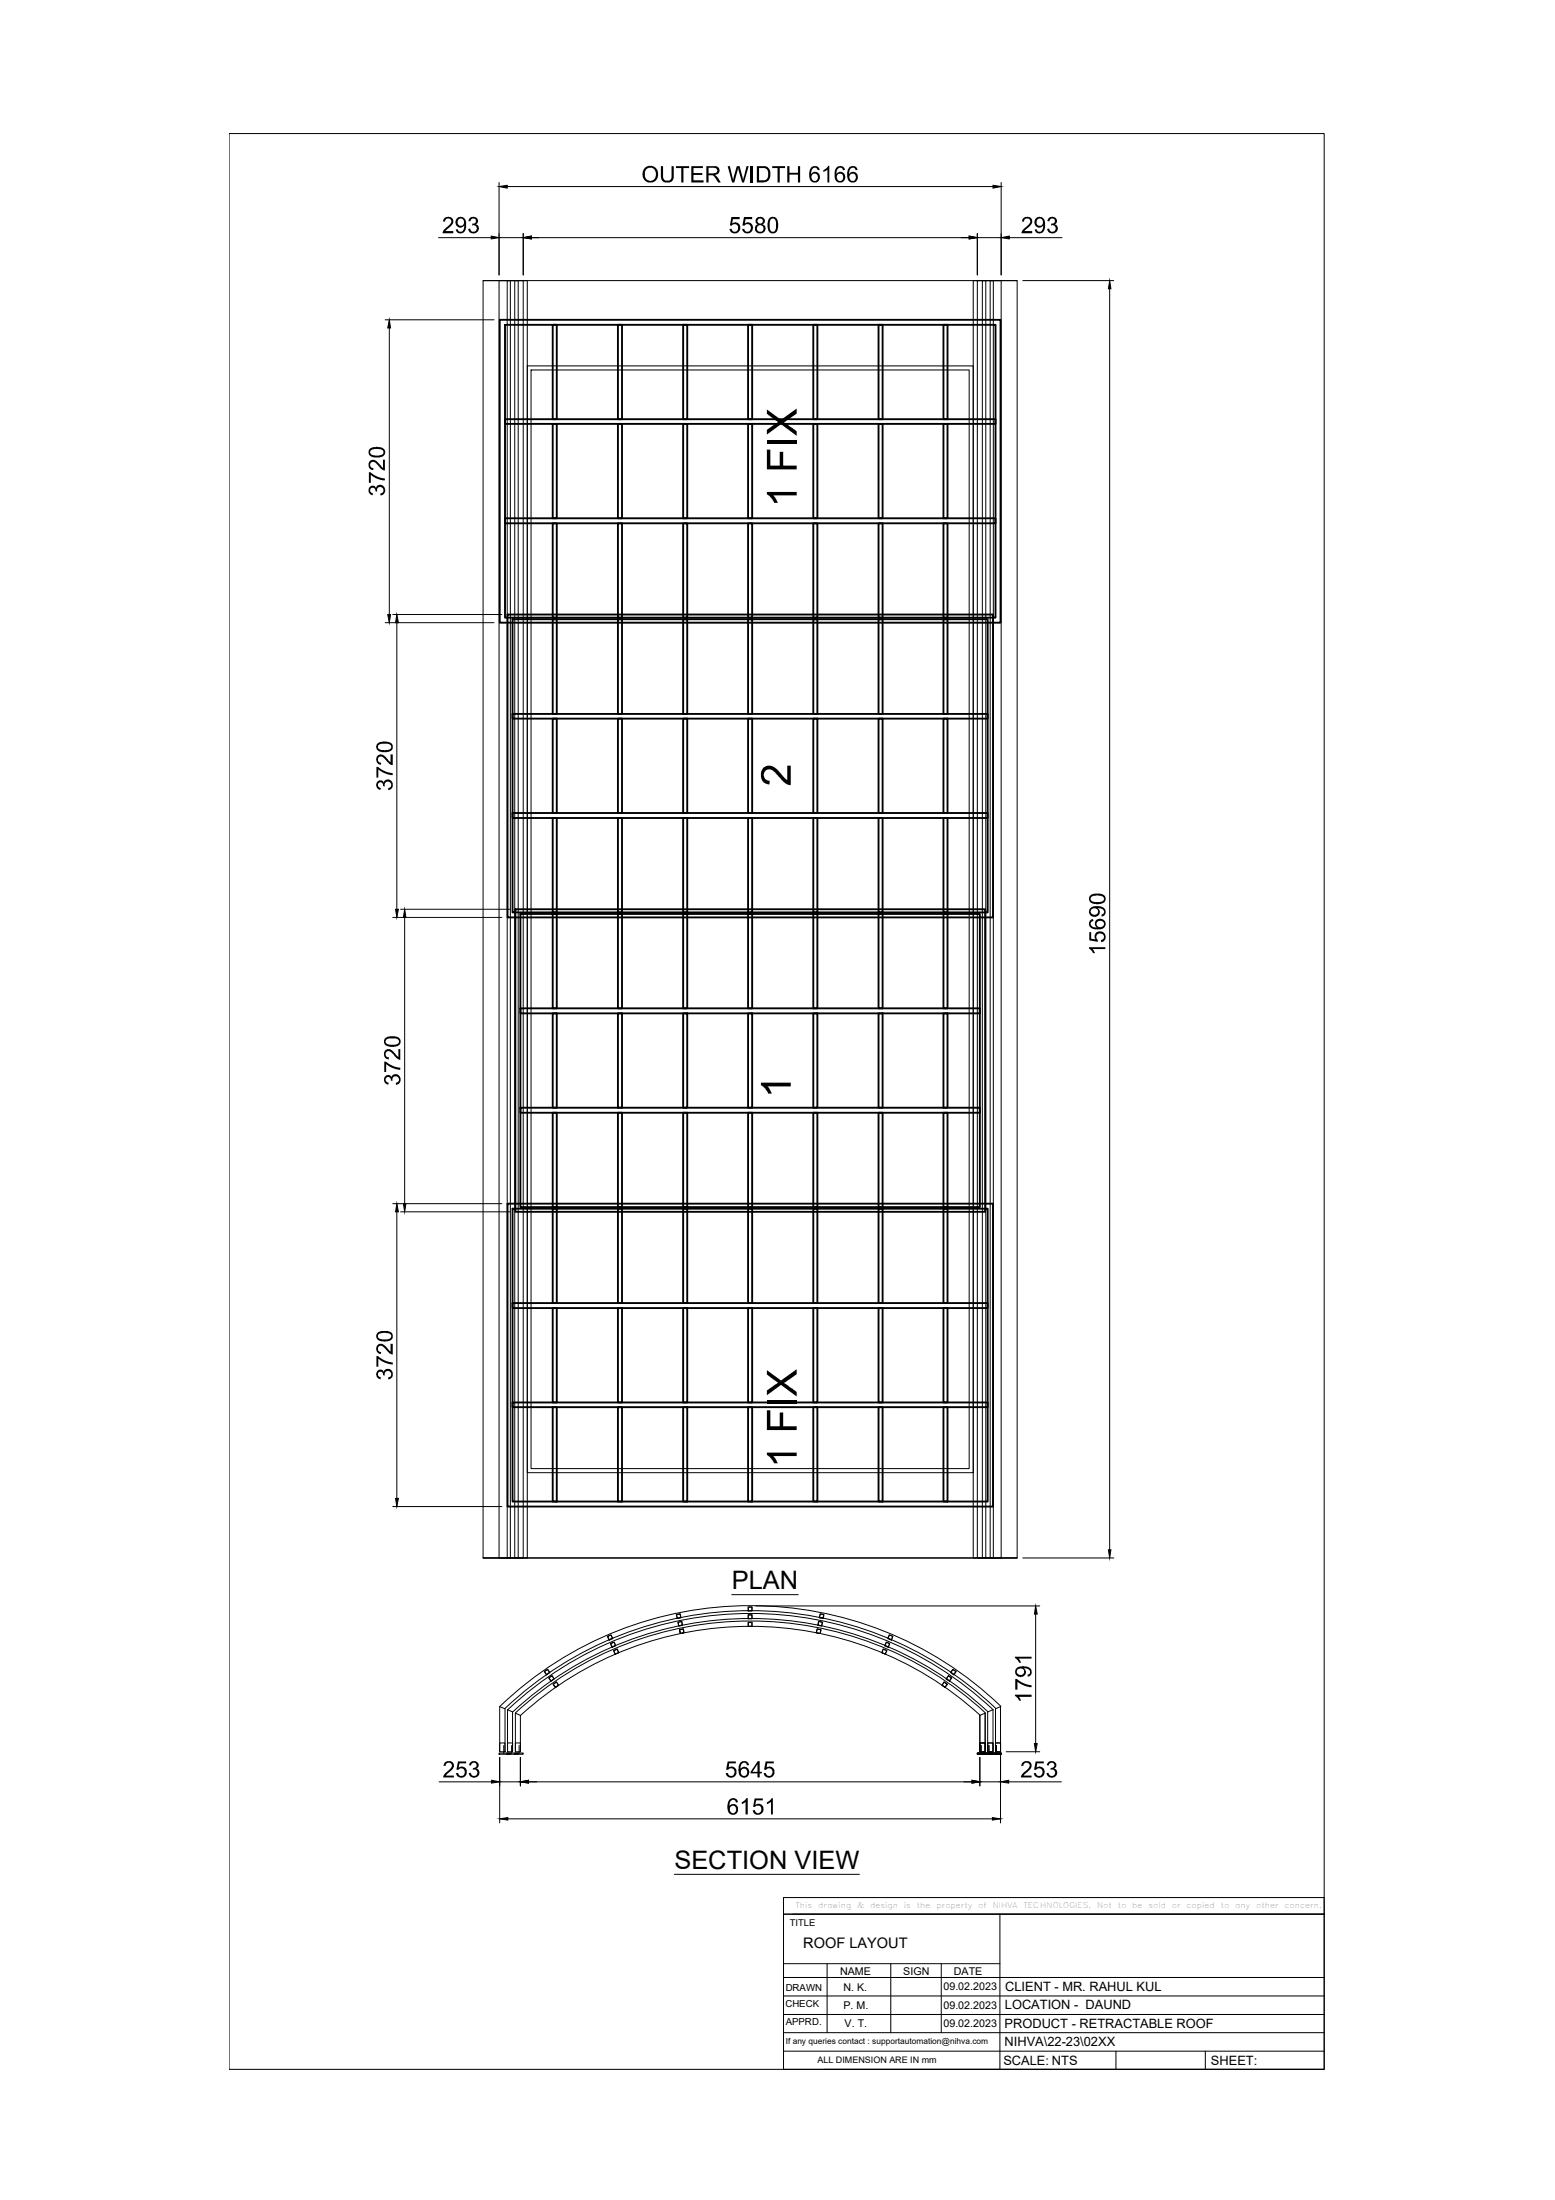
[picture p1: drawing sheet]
<svg xmlns="http://www.w3.org/2000/svg" width="210mm" height="297mm" viewBox="0 0 210 297" stroke-linecap="round" stroke-linejoin="round" font-family="sans-serif">
<!-- layer: Segment support -->
<g fill="none" stroke="#000" stroke-width=".25">
<path d="M67.5 43.2h67.6v40.9h-67.6zM68.2 43.9h66.2v39.5h-66.2zM68.2 56.6h66.2v.6h-66.2zM68.2 70h66.2v.7h-66.2zM68.5 83h65.5v40.9h-65.5zM69.2 83.6h64.1v39.6h-64.1zM69.2 96.4h64.1v.6h-64.1zM69.2 109.8h64.1v.6h-64.1zM69.6 122.8h63.4v40.8h-63.4zM70.2 123.4h62.1v39.6h-62.1zM70.2 136.1h62.1v.7h-62.1zM70.2 149.6h62.1v.6h-62.1z"/>
<path d="M68.5 162.5h65.5v40.9h-65.5zM69.2 163.2h64.1v39.5h-64.1zM69.2 175.9h64.1v.7h-64.1zM69.2 189.4h64.1v.6h-64.1z"/>
</g>
<!-- layer: Bas -->
<g fill="none" stroke="#000" stroke-width=".25">
<path d="M74.6 57.2h.6v12.8h-.6zM74.6 43.9h.6v12.7h-.6zM83.4 57.2h.6v12.8h-.6zM83.4 43.9h.6v12.7h-.6zM92.2 57.2h.6v12.8h-.6zM92.2 43.9h.6v12.7h-.6zM101 57.2h.5v12.8h-.5zM101 43.9h.5v12.7h-.5zM109.8 57.2h.5v12.8h-.5zM109.8 43.9h.5v12.7h-.5zM118.6 57.2h.5v12.8h-.5zM118.6 43.9h.5v12.7h-.5z"/>
<path d="M127.4 57.2h.5v12.8h-.5zM127.4 43.9h.5v12.7h-.5zM74.6 70.7h.6v12.7h-.6zM83.4 70.7h.6v12.7h-.6zM92.2 70.7h.6v12.7h-.6zM101 70.7h.5v12.7h-.5zM109.8 70.7h.5v12.7h-.5zM118.6 70.7h.5v12.7h-.5zM127.4 70.7h.5v12.7h-.5zM74.6 97h.6v12.8h-.6zM74.6 83.6h.6v12.8h-.6zM83.4 97h.6v12.8h-.6z"/>
<path d="M83.4 83.6h.6v12.8h-.6zM92.2 97h.6v12.8h-.6zM92.2 83.6h.6v12.8h-.6zM101 97h.5v12.8h-.5zM101 83.6h.5v12.8h-.5zM109.8 97h.5v12.8h-.5zM109.8 83.6h.5v12.8h-.5zM118.6 97h.5v12.8h-.5zM118.6 83.6h.5v12.8h-.5zM127.4 97h.5v12.8h-.5zM127.4 83.6h.5v12.8h-.5zM74.6 110.4h.6v12.8h-.6z"/>
<path d="M83.4 110.4h.6v12.8h-.6zM92.2 110.4h.6v12.8h-.6zM101 110.4h.5v12.8h-.5zM109.8 110.4h.5v12.8h-.5zM118.6 110.4h.5v12.8h-.5zM127.4 110.4h.5v12.8h-.5zM74.6 136.8h.6v12.8h-.6zM74.6 123.4h.6v12.7h-.6zM83.4 136.8h.6v12.8h-.6zM83.4 123.4h.6v12.7h-.6zM92.2 136.8h.6v12.8h-.6zM92.2 123.4h.6v12.7h-.6z"/>
<path d="M101 136.8h.5v12.8h-.5zM101 123.4h.5v12.7h-.5zM109.8 136.8h.5v12.8h-.5zM109.8 123.4h.5v12.7h-.5zM118.6 136.8h.5v12.8h-.5zM118.6 123.4h.5v12.7h-.5zM127.4 136.8h.5v12.8h-.5zM127.4 123.4h.5v12.7h-.5zM74.6 150.2h.6v12.8h-.6zM83.4 150.2h.6v12.8h-.6zM92.2 150.2h.6v12.8h-.6zM101 150.2h.5v12.8h-.5z"/>
<path d="M109.8 150.2h.5v12.8h-.5zM118.6 150.2h.5v12.8h-.5zM127.4 150.2h.5v12.8h-.5zM74.6 176.6h.6v12.8h-.6zM74.6 163.2h.6v12.7h-.6zM83.4 176.6h.6v12.8h-.6zM83.4 163.2h.6v12.7h-.6zM92.2 176.6h.6v12.8h-.6zM92.2 163.2h.6v12.7h-.6zM101 176.6h.5v12.8h-.5zM101 163.2h.5v12.7h-.5zM109.8 176.6h.5v12.8h-.5z"/>
<path d="M109.8 163.2h.5v12.7h-.5zM118.6 176.6h.5v12.8h-.5zM118.6 163.2h.5v12.7h-.5zM127.4 176.6h.5v12.8h-.5zM127.4 163.2h.5v12.7h-.5zM74.6 190h.6v12.7h-.6zM83.4 190h.6v12.7h-.6zM92.2 190h.6v12.7h-.6zM101 190h.5v12.7h-.5zM109.8 190h.5v12.7h-.5zM118.6 190h.5v12.7h-.5zM127.4 190h.5v12.7h-.5z"/>
</g>
<!-- layer: 0 -->
<g fill="none" stroke="#000" stroke-width=".13">
<path d="M30.9 18h147.8v261.4h-147.8zM59.2 32.1h7.1M65.2 37.9h6v172.5h-6zM65.2 37.9h72.1M67.4 37.9h1.5v172.5h-1.5zM67.4 32.1h3.2M67.4 24.6v12.5M68.5 37.9h1.4v172.5h-1.4zM68.5 25.2h65.5M69.5 37.9h1.1v172.5h-1.1zM70.6 31.5v5.6M71.7 32.1h59.1"/>
<path d="M131.4 37.9h5.9v172.5h-5.9zM131.9 37.9h1.2v172.5h-1.2zM131.9 31.5v5.6M131.9 32.1h3.2M132.6 37.9h1.5v172.5h-1.5zM133.7 37.9h1.4v172.5h-1.4zM135.1 24.6v12.5M136.2 32.1h7.2M138.1 37.9h12.2M149.8 39v170.3M52 43.2h14.7M52.5 44.3v38.7"/>
<path d="M52 84.1h14.7M53 83h14.7M53.6 84.1v38.7M53 123.9h14.7M54.1 122.8h14.7M54.6 123.9v38.6M53 162.5h14.7M53.6 163.6v38.7M54.1 163.6h14.7M53 203.4h14.7M65.2 210.4h72.1M91.3 218l.5-.1 .1 .5-.5 .1z"/>
<path d="M91.5 219l.5-.1 .1 .6h-.5zM91.5 219l.5-.1 .1 .5-.5 .1zM98.8 215.3h9M101 218h.5v.6h-.5zM101 219h.5v.6h-.5zM101 217h.5v.5h-.5zM101 218.1h.5v.4h-.5zM101 219.1h.5v.5h-.5zM102 216.8h38.3M110.3 219.9l.5 .1-.1 .6-.5-.1zM110.3 220h.5l-.1 .6-.5-.2zM110.5 218.9l.6 .1-.2 .5h-.5z"/>
<path d="M110.5 218.9l.5 .1-.1 .5-.5-.1zM110.7 217.9l.5 .1-.1 .5-.5-.1zM138.1 210.4h12.2M139.8 217.9v17.5M67.4 236.7h1.5v.2h-1.5zM67.5 235.3h.7v1.2h-.7zM67.5 236.5v-6.1l.7 .3v5.8M67.5 237.3v8.8M67.5 230.4a48.8 48.8 0 0 1 67.6 0M68 235.7v1.1M68.2 230.7a48.2 48.2 0 0 1 66.2 0M68.4 236.7h1.5v.2h-1.5z"/>
<path d="M68.5 235.3h.7v1.2h-.7zM68.5 236.5v-5.7l.7 .3v5.4M68.5 230.8a47.8 47.8 0 0 1 65.5 0M69.1 235.7v1.1M69.2 231.1a47.1 47.1 0 0 1 64.2 0M69.5 236.7h1.1v.2h-1.1zM69.6 235.3h.6v1.2h-.6zM69.6 236.5v-5.2l.6 .3v4.9M69.6 231.3a46.8 46.8 0 0 1 63.4 0M70.1 235.7v1.1M70.2 237.3v3.8M70.3 231.6a46 46 0 0 1 62 0"/>
<path d="M73.5 225.7l.4-.3 .3 .4-.4 .3zM74.1 226.5l.4-.3 .3 .5-.4 .3zM74.1 226.6l.4-.3 .3 .4-.4 .2zM74.6 227.4l.5-.3 .3 .4-.5 .3zM74.7 227.4l.4-.3 .3 .4-.4 .3zM82 220.9l.5-.2 .2 .5-.5 .2zM82.1 220.9l.4-.1 .1 .4-.4 .2zM82.4 221.9l.5-.2 .2 .5-.5 .2zM82.8 222.8l.5-.2 .2 .5-.5 .3zM82.9 222.9l.4-.2 .2 .4-.5 .2zM91.7 220l.6-.1v.6l-.5 .1 .5-.2-.1-.4h-.4v.6zM119.2 222.6l.5 .2-.2 .6-.5-.3z"/>
<path d="M119.2 222.7l.5 .2-.2 .4-.4-.2zM119.6 221.7l.5 .2-.2 .5-.5-.2zM119.6 221.7l.5 .2-.2 .5-.4-.2zM120 220.7l.5 .2-.2 .5-.5-.2zM120.1 220.8l.4 .1-.2 .5-.4-.2zM127.4 227.1l.5 .3-.3 .4-.5-.3zM127.4 227.1l.4 .3-.2 .4-.4-.3zM128 226.2l.5 .3-.3 .5-.5-.3zM128 226.3l.4 .3-.2 .3-.4-.2zM128.6 225.4l.5 .3-.4 .4-.4-.3zM128.6 225.4l.4 .3-.3 .4-.3-.3zM131.9 236.7h1.2v.2h-1.2z"/>
<path d="M132.3 235.3h.7v1.2h-.7zM132.3 236.5v-4.9l.7-.3v5.2M132.3 237.3v3.8M132.4 235.7v1.1M132.6 236.7h1.5v.2h-1.5zM133.3 235.3h.7v1.2h-.7zM133.3 236.5v-5.4l.7-.3v5.7M133.5 235.7v1.1M133.7 236.7h1.4v.2h-1.4zM134.4 235.3h.7v1.2h-.7zM134.4 236.5v-5.8l.7-.3v15.7M134.5 235.7v1.1"/>
<path d="M135.8 236.5h4.5M59.3 240.6h7.1M67.5 240.6h2.7M68.6 245.6h65.4M71.3 240.6h59.9M91 253.1h25M105.8 256.2h72.9v2.2h-72.9zM105.8 258.4h72.9v21h-72.9zM105.8 258.4v21M107 258.4h71.7M132.3 240.6h2.8M135 258.4v21"/>
<path d="M136.2 240.6h7.1M105.8 274.4h72.9M105.8 272h72.9M105.8 269.5h72.9M105.8 267h72.9M105.8 265.1h29.2M105.8 276.9h72.9M111.3 279.4h67.4M111.6 265.1v9.3M120.2 265.1v9.3M127.1 265.1v9.3M150.6 276.9v2.5"/>
<path d="M162.7 276.9v2.5"/>
</g>
<g fill="#000">
<path d="M60 29.5l.3-.2h.3a.63 .63 0 0 1 .6 .5 .63 .63 0 0 1-.3 .7l-.8 .7h1.1v.3h-1.5l.2-.4 .9-.9a.42 .42 0 0 0-.1-.7 .42 .42 0 0 0-.6 .4h-.3zM63.3 29.5h.1a.61 .61 0 0 1 .8-.1 .61 .61 0 0 1 .2 .8l-.2 .1a.61 .61 0 0 1 .5 .7 .61 .61 0 0 1-.6 .5h-.2a.58 .58 0 0 1-.7-.6h.3a.45 .45 0 0 0 .5 .4 .45 .45 0 0 0 .3-.6 .45 .45 0 0 0-.6-.3l.1-.2a.38 .38 0 0 0 .5-.3 .38 .38 0 0 0-.4-.5 .38 .38 0 0 0-.4 .5l-.3-.1zM89.2 22.4h.3v1.4a.58 .58 0 0 0 .6 .6 .58 .58 0 0 0 .5-.7v-1.3h.3v1.5a.91 .91 0 0 1-.7 .7 .91 .91 0 0 1-.9-.3l-.1-.3zM91.2 22.4h1.8v.3h-.7v1.9h-.3v-1.9h-.8zM93.3 22.4h1.6v.3h-1.3v.7h1.2v.2h-1.2v.7h1.4v.3h-1.7zM98.7 29.3h1.1v.3h-.9l-.1 .5h.2a.72 .72 0 0 1 .9 .6 .72 .72 0 0 1-.8 .8l-.4-.1-.2-.2v-.3h.3a.45 .45 0 0 0 .5 .4 .45 .45 0 0 0 .3-.7 .46 .46 0 0 0-.3-.3 .46 .46 0 0 0-.5 .2l-.3-.1zM100.4 29.3h1.1v.3h-.9v.5a.73 .73 0 0 1 1 .4 .73 .73 0 0 1-.5 1h-.1a.66 .66 0 0 1-.8-.6h.3a.47 .47 0 0 0 .6 .3 .47 .47 0 0 0 .2-.7 .49 .49 0 0 0-.8 0l-.3-.1zM98.2 22.4h.3l.4 1.9 .6-1.9h.3l.5 1.9 .5-1.9h.3l-.7 2.2h-.2l-.6-1.9-.5 1.9h-.3zM104.2 22.4h1.8v.3h-.7v1.9h-.3v-1.9h-.8zM106.3 22.4h.3v.9h1.1v-.9h.3v2.2h-.3v-1h-1.1v1h-.3zM111.1 23l.3-.2 .4-.4h.1v2.2h-.2v-1.7l-.6 .3zM138.1 29.4l.3-.1h.3a.67 .67 0 0 1 .6 .5 .67 .67 0 0 1-.3 .8l-.7 .6h1v.3h-1.4l.1-.4 .9-.8a.43 .43 0 0 0 0-.8 .43 .43 0 0 0-.7 .4h-.3z"/>
<path d="M141.5 29.5l.5-.2h.3l.2 .2a.51 .51 0 0 1-.1 .8 .61 .61 0 0 1 .4 .7 .61 .61 0 0 1-.6 .5h-.2a.58 .58 0 0 1-.6-.6h.2a.44 .44 0 0 0 .6 .4 .44 .44 0 0 0 .3-.6 .44 .44 0 0 0-.6-.3v-.2a.37 .37 0 0 0 .5-.3 .37 .37 0 0 0-.4-.4 .37 .37 0 0 0-.3 .4l-.3-.1zM103.5 59.4h4v.5h-4zM103.5 55.3l1.9 1.4 2.1-1.5v.6l-1.7 1.2 1.7 1.2v.6l-2.1-1.5-1.9 1.4v-.7l1.5-1-1.5-1.1zM49.8 63.8h.2l1 .6 1 .2v.3l-1-.2-.6-.3-.3-.3v1.1h-.3zM49.8 65.9v-.1a.52 .52 0 0 1 1 .1 .64 .64 0 0 1 .7-.4 .64 .64 0 0 1 .5 .7v.2a.58 .58 0 0 1-.6 .5l-.1-.3a.44 .44 0 0 0 .4-.5 .44 .44 0 0 0-.5-.3 .44 .44 0 0 0-.3 .6l-.2-.1a.38 .38 0 0 0-.3-.5 .38 .38 0 0 0-.5 .4 .38 .38 0 0 0 .4 .4v.2a.67 .67 0 0 1-.5-.9zM49.9 62.3l.1-.1a.87 .87 0 0 1 1.2 .5l.5 .5v-1.1h.3v1.4l-.6-.2-.4-.5a.67 .67 0 0 0-.9-.4v.1a.41 .41 0 0 0-.1 .4 .41 .41 0 0 0 .4 .3v.3h-.2l-.4-.3v-.7zM103.5 60.7h.5v2.2h1.3v-1.9h.4v1.9h1.8v.5h-4zM103.5 66.4h4v.5h-3.1l.6 1h-.5l-.3-.6-.7-.6zM50.8 103.5h.3l.9 .7 1 .2v.2l-.9-.1-1-.6v1.1h-.3zM50.9 105.6a.48 .48 0 0 1 .9 .1v-.1a.65 .65 0 0 1 .9-.2 .65 .65 0 0 1 .3 .9l-.1 .2-.4 .2h-.1v-.3a.45 .45 0 0 0 .4-.5 .45 .45 0 0 0-.6-.3 .45 .45 0 0 0-.2 .6l-.3-.1a.38 .38 0 0 0-.3-.5 .38 .38 0 0 0-.4 .4 .38 .38 0 0 0 .4 .4v.2h-.1a.66 .66 0 0 1-.4-1zM50.9 102.2v-.1a.75 .75 0 0 1 1.3 .3l.5 .6v-1.1h.3v1.4l-.5-.2-.6-.7a.47 .47 0 0 0-.4-.3 .47 .47 0 0 0-.5 .4 .44 .44 0 0 0 .4 .5v.3l-.3-.1-.2-.2-.1-.4zM103 103.8a1.36 1.36 0 0 1 2 .3l.6 .7 .7 .5v-1.9h.4v2.6h-.3l-.4-.3-1.5-1.5a.78 .78 0 0 0-1.3 .1 .78 .78 0 0 0 .7 1.1v.5l-.6-.1-.4-.3-.2-.6v-.6z"/>
<path d="M147 125.9h.3v.8l.6 .1-.1-.2v-.5a.74 .74 0 0 1 1.3-.1 .74 .74 0 0 1-.5 1.2v-.3a.46 .46 0 0 0 .4-.6 .46 .46 0 0 0-.7-.2 .47 .47 0 0 0-.3 .4 .47 .47 0 0 0 .2 .4v.3l-1.2-.2zM147 127.9h2.2v.2h-1.7l.3 .6h-.3l-.1-.3-.4-.3zM51.9 143.3l.3 .1 .3 .3 .7 .3 .8 .1v.3l-.9-.1-1-.6v1h-.2zM52 145.3l.1-.1a.48 .48 0 0 1 .7 .3v-.1a.68 .68 0 0 1 1-.2 .68 .68 0 0 1 .2 .9l-.2 .2-.3 .2h-.1v-.3a.43 .43 0 0 0 .4-.5 .43 .43 0 0 0-.5-.4 .43 .43 0 0 0-.3 .6h-.2a.38 .38 0 0 0-.3-.5 .38 .38 0 0 0-.5 .4 .38 .38 0 0 0 .5 .4l-.1 .2h-.1a.7 .7 0 0 1-.3-1.1zM52 141.9l.2-.2a.9 .9 0 0 1 1.1 .5l.5 .5v-1.1h.2v1.5l-.5-.2-.5-.6a.54 .54 0 0 0-.9-.1 .38 .38 0 0 0 0 .4 .38 .38 0 0 0 .4 .1l-.1 .3a.76 .76 0 0 1-.4-1.1zM102.7 146.2h4v.5h-3.1l.6 1h-.5l-.4-.7-.6-.5zM50.8 183.1h.2l.5 .4 .7 .3 .8 .1v.3l-1-.2-.9-.5v1h-.3zM51 185a.56 .56 0 0 1 .8 .2 .62 .62 0 0 1 .8-.4 .62 .62 0 0 1 .4 .8v.2l-.2 .3-.4 .2v-.3a.44 .44 0 0 0 .4-.5 .44 .44 0 0 0-.6-.4 .44 .44 0 0 0-.2 .6h-.3a.36 .36 0 0 0-.3-.5 .36 .36 0 0 0-.4 .3 .36 .36 0 0 0 .4 .4v.3h-.1a.69 .69 0 0 1-.3-1.2zM50.9 181.6l.3-.2 .5 .1 .3 .2 .7 .8v-1.1h.3v1.5l-.4-.1-.8-.9a.43 .43 0 0 0-.7 0 .43 .43 0 0 0 .3 .6v.3h-.2a.79 .79 0 0 1-.3-1.2zM103.5 190.4h.5v2.2h1.3v-1.9h.4v1.9h1.8v.5h-4zM103.5 189.1h4v.5h-4zM103.5 196.1h4v.5h-3.1l.6 1h-.5l-.6-.9-.4-.3z"/>
<path d="M103.5 185l1.9 1.4 2.1-1.5v.6l-1.7 1.2 1.7 1.2v.7l-2.1-1.6-1.9 1.4v-.7l1.5-1-1.5-1.1zM60 238l.5-.2a.66 .66 0 0 1 .7 .4 .66 .66 0 0 1-.3 .8l-.7 .7h1.1v.3h-1.5l.2-.4 .9-1a.41 .41 0 0 0-.2-.6 .41 .41 0 0 0-.5 .4h-.3zM61.8 237.8h1.1v.3h-.9l-.1 .6 .3-.2h.3a.74 .74 0 0 1 .3 1.3 .74 .74 0 0 1-1.2-.4h.3a.46 .46 0 0 0 .6 .4 .46 .46 0 0 0 .2-.7 .47 .47 0 0 0-.4-.3 .47 .47 0 0 0-.4 .2l-.3-.1zM63.5 237.9l.3-.1a.57 .57 0 0 1 .7 .3 .57 .57 0 0 1-.2 .7 .65 .65 0 0 1 .3 .9 .65 .65 0 0 1-.9 .2l-.3-.2-.1-.3h.3a.45 .45 0 0 0 .5 .4 .45 .45 0 0 0 .3-.6 .45 .45 0 0 0-.6-.3l.1-.2a.37 .37 0 0 0 .4-.3 .37 .37 0 0 0-.3-.4 .37 .37 0 0 0-.4 .4l-.3-.1zM98.2 237.8h1.1v.3h-.9v.6l.3-.2h.2a.75 .75 0 0 1 .3 1.3 .75 .75 0 0 1-1.2-.4h.3a.46 .46 0 0 0 .6 .4 .46 .46 0 0 0 .2-.7 .46 .46 0 0 0-.4-.3 .46 .46 0 0 0-.4 .2l-.3-.1zM103.3 237.8h1.2v.3h-.9l-.1 .6 .1-.2h.4a.75 .75 0 0 1 .3 1.3 .75 .75 0 0 1-1.2-.4h.3a.46 .46 0 0 0 .6 .4 .46 .46 0 0 0 .2-.7 .46 .46 0 0 0-.3-.3 .46 .46 0 0 0-.5 .2l-.3-.1zM137 226.7h.3l1 .6 .9 .2v.3l-.9-.2-.5-.2-.5-.4v1.1h-.3zM138 238l.2-.2h.4a.67 .67 0 0 1 .6 .5 .67 .67 0 0 1-.3 .8l-.7 .6h1v.3h-1.4l.1-.4 .8-.8a.44 .44 0 0 0 .2-.6 .44 .44 0 0 0-.7 0l-.1 .2h-.2zM137 228.8h2.2v.3h-1.7l.4 .5h-.3l-.2-.3-.4-.3zM137 223.7h2.2v.2h-1.7l.4 .6h-.3l-.2-.3-.4-.3zM139.8 237.8h1.1v.3h-.9v.5a.72 .72 0 0 1 1 .5 .72 .72 0 0 1-.6 .9l-.5-.1a.55 .55 0 0 1-.4-.5h.3a.46 .46 0 0 0 .6 .4 .46 .46 0 0 0 .3-.6v-.1a.46 .46 0 0 0-.4-.3 .46 .46 0 0 0-.5 .2l-.2-.1zM141.4 238.1a.65 .65 0 0 1 .8-.3 .65 .65 0 0 1 .4 .8l-.3 .2a.61 .61 0 0 1 .4 .6 .61 .61 0 0 1-.5 .6h-.3a.64 .64 0 0 1-.6-.6h.2a.45 .45 0 0 0 .6 .4 .45 .45 0 0 0 .3-.6 .45 .45 0 0 0-.6-.3l.1-.2a.36 .36 0 0 0 .4-.3 .36 .36 0 0 0-.4-.4 .36 .36 0 0 0-.3 .4l-.3-.1z"/>
<path d="M100.1 243.3l.5-.3 .1-.2h.2v2.2h-.3v-1.7l-.4 .3zM101.9 242.8h1.1v.3h-.9l-.1 .6 .3-.2a.74 .74 0 0 1 .8 .7 .74 .74 0 0 1-.7 .8 .74 .74 0 0 1-.8-.6h.3a.45 .45 0 0 0 .6 .3 .45 .45 0 0 0 .2-.6 .47 .47 0 0 0-.8-.1h-.2zM103.5 243.3l.3-.1 .4-.4h.1v2.2h-.2v-1.7l-.5 .3h-.1z"/>
<path d="M61.6 29.5h.1a.75 .75 0 0 1 .9-.1 .75 .75 0 0 1 .3 .8l-.1 .9-.3 .4a.62 .62 0 0 1-1-.5l.3-.1a.43 .43 0 0 0 .5 .4 .43 .43 0 0 0 .3-.5l.1-.4-.1 .2a.71 .71 0 0 1-1-.1 .71 .71 0 0 1 0-1zM62 29.5a.49 .49 0 0 0-.2 .8 .49 .49 0 0 0 .7 .1l.1-.2a.47 .47 0 0 0-.1-.5 .47 .47 0 0 0-.5-.2z"/>
<path d="M87 22.7l.5-.3h.5l.4 .2 .3 .2 .1 .5v.5l-.1 .3-.3 .4-.3 .1h-.6l-.6-.3-.2-.8 .1-.5zM87.3 22.8l-.2 .4v.8l.4 .4h.4a.89 .89 0 0 0 .6-1.1 .89 .89 0 0 0-.9-.7z"/>
<path d="M95.3 22.4h1.2a.59 .59 0 0 1 .6 .6 .59 .59 0 0 1-.6 .6l.3 .2 .5 .8h-.4l-.4-.6a.52 .52 0 0 0-.5-.3h-.4v.9h-.3zM95.6 22.6v.8h.8a.37 .37 0 0 0 .4-.4 .37 .37 0 0 0-.4-.4z"/>
<path d="M102.2 22.4h.9a1.07 1.07 0 0 1 .8 1.6l-.1 .3-.3 .3h-1.3zM102.5 22.7v1.6h.8h.1l.3-.5v-.4a.62 .62 0 0 0-.8-.7z"/>
<path d="M102.1 29.5a.62 .62 0 0 1 .8-.2 .62 .62 0 0 1 .3 .8l-.3 .2a.65 .65 0 0 1 .4 .9 .65 .65 0 0 1-.9 .3l-.2-.1-.3-.4a.62 .62 0 0 1 .4-.7 .48 .48 0 0 1-.2-.8zM102.3 29.8a.36 .36 0 0 0 .7 0 .36 .36 0 0 0-.7 0zM102.2 30.8a.45 .45 0 0 0 .9 0 .45 .45 0 0 0-.9 0z"/>
<path d="M103.8 29.5a.72 .72 0 0 1 .8-.1 .72 .72 0 0 1 .4 .7v.8a.66 .66 0 0 1-.8 .6 .66 .66 0 0 1-.6-.8v-.6zM104.1 29.5l-.2 .4v.9a.43 .43 0 0 0 .2 .4 .43 .43 0 0 0 .5 0l.1-.3v-.9a.48 .48 0 0 0-.6-.5z"/>
<path d="M109.5 22.6l.2-.1a.62 .62 0 0 1 .9 .4l-.2 .1a.43 .43 0 0 0-.5-.3 .43 .43 0 0 0-.4 .5v.3a.69 .69 0 0 1 1.2 .2 .69 .69 0 0 1-.7 .9 .99 .99 0 0 1-.8-1.2zM109.5 24a.47 .47 0 0 0 .9 0 .47 .47 0 0 0-.9 0z"/>
<path d="M112.8 22.7l.4-.3h.4a.5 .5 0 0 1 .5 .5l-.3 .1a.43 .43 0 0 0-.5-.3 .43 .43 0 0 0-.3 .4l-.1 .4 .2-.2 .2-.1a.73 .73 0 0 1 .8 .7 .73 .73 0 0 1-.7 .8 .73 .73 0 0 1-.7-.8v-.7zM113.1 23.5a.47 .47 0 0 0 0 .7 .47 .47 0 0 0 .7 0v-.1a.46 .46 0 0 0-.1-.5 .46 .46 0 0 0-.6-.1z"/>
<path d="M114.6 22.6l.2-.1a.62 .62 0 0 1 1 .4l-.3 .1a.43 .43 0 0 0-.5-.3 .43 .43 0 0 0-.3 .5l-.1 .3a.69 .69 0 0 1 1.2 .2 .69 .69 0 0 1-.7 .9 .99 .99 0 0 1-.7-1.2zM114.6 24a.5 .5 0 0 0 1 0 .5 .5 0 0 0-1 0z"/>
<path d="M139.8 29.5a.73 .73 0 0 1 .9-.1 .73 .73 0 0 1 .4 .8l-.1 .9-.3 .3-.1 .1a.62 .62 0 0 1-.9-.5l.2-.1a.43 .43 0 0 0 .5 .4 .43 .43 0 0 0 .4-.5v-.4l-.1 .2a.67 .67 0 0 1-.9-.1 .67 .67 0 0 1-.1-.8zM140.1 29.5a.49 .49 0 0 0-.1 .8 .49 .49 0 0 0 .7 .1l.1-.2a.49 .49 0 0 0-.1-.5 .49 .49 0 0 0-.6-.2z"/>
<path d="M49.8 60.7l.4-.3 .7-.1 .7 .2 .4 .3v.5l-.4 .4-1.2 .1-.3-.2a.66 .66 0 0 1-.3-.9zM50.1 60.8a.45 .45 0 0 0 0 .5 .45 .45 0 0 0 .5 .2h.8a.41 .41 0 0 0 .3-.5 .41 .41 0 0 0-.5-.3l-.7-.1z"/>
<path d="M50.9 100.5l.3-.3 .5-.1h.5l.4 .1a.66 .66 0 0 1 .4 .8 .66 .66 0 0 1-.7 .5h-.8a.68 .68 0 0 1-.6-.3 .68 .68 0 0 1 0-.7zM51.2 100.5a.43 .43 0 0 0-.1 .6 .43 .43 0 0 0 .5 .2h.7a.43 .43 0 0 0 .5-.5 .43 .43 0 0 0-.5-.4h-.8z"/>
<path d="M147.1 121l.1-.2 .5-.1h.8l.4 .1a.68 .68 0 0 1 .3 .8 .68 .68 0 0 1-.8 .4l-.4 .1-.7-.2a.65 .65 0 0 1-.2-.9zM147.4 121v.1a.39 .39 0 0 0-.1 .4 .39 .39 0 0 0 .4 .3h.8a.42 .42 0 0 0 .5-.2 .42 .42 0 0 0-.2-.6l-.5-.1z"/>
<path d="M147.1 124.3l.4-.2 .1 .3a.38 .38 0 0 0-.4 .3 .38 .38 0 0 0 .3 .4l.5 .1a.7 .7 0 0 1 .2-1.1 .7 .7 0 0 1 1 .4v.4a1.09 1.09 0 0 1-1.4 .6l-.4-.1-.3-.3-.1-.6zM148.2 124.4a.47 .47 0 0 0 0 .7 .47 .47 0 0 0 .7-.1 .49 .49 0 0 0-.1-.6 .49 .49 0 0 0-.6 0z"/>
<path d="M147.1 122.7a1.46 1.46 0 0 1 1.5-.3l.6 .3v.4a.58 .58 0 0 1-.5 .6v-.2a.44 .44 0 0 0 .3-.6 .44 .44 0 0 0-.6-.3h-.2a.71 .71 0 0 1-.2 1.2 .71 .71 0 0 1-1-.7zM147.4 122.7v.1a.46 .46 0 0 0 0 .6 .46 .46 0 0 0 .6 0h.1a.49 .49 0 0 0 0-.7 .49 .49 0 0 0-.7 0z"/>
<path d="M52 140.2l.4-.2 .9-.1 .5 .2 .3 .3-.1 .5-.4 .4-.9 .1-.4-.2a.69 .69 0 0 1-.3-1zM52.1 140.4a.49 .49 0 0 0 .1 .5 .49 .49 0 0 0 .5 .2l.7-.1a.41 .41 0 0 0 .5-.4 .41 .41 0 0 0-.5-.4h-.9z"/>
<path d="M50.9 180l.6-.3h.8l.2 .1a.67 .67 0 0 1 .5 .8 .67 .67 0 0 1-.7 .5h-.9l-.4-.2-.2-.4zM51.1 180.2a.42 .42 0 0 0 .4 .6h.8a.42 .42 0 0 0 .5-.5 .42 .42 0 0 0-.6-.3h-.5z"/>
<path d="M99.9 238l.3-.2h.2a.65 .65 0 0 1 .7 .5h-.3a.41 .41 0 0 0-.5-.3 .41 .41 0 0 0-.3 .5v.3l.1-.1a.69 .69 0 0 1 1 .2 .69 .69 0 0 1-.2 1l-.3 .1h-.4l-.4-.4-.1-.8v-.3zM100.1 238.9l-.1 .2a.47 .47 0 0 0 .2 .6 .47 .47 0 0 0 .6-.1 .47 .47 0 0 0 0-.6 .44 .44 0 0 0-.7-.1z"/>
<path d="M102.3 237.8h.2v1.4h.3v.2h-.3v.6h-.3v-.6h-.9v-.2zM102.2 238.2l-.6 1h.6z"/>
<path d="M137.3 225.2l.3-.2h1l.4 .2 .2 .3v.2a.64 .64 0 0 1-.5 .7v-.3a.41 .41 0 0 0 .3-.5 .41 .41 0 0 0-.4-.3h-.4l.2 .3a.72 .72 0 0 1-.6 .8 .72 .72 0 0 1-.8-.8zM137.3 225.7a.47 .47 0 0 0 .9 0 .47 .47 0 0 0-.9 0z"/>
<path d="M98.4 243h.1a.69 .69 0 0 1 1.1 .3l-.3 .1a.41 .41 0 0 0-.4-.4 .41 .41 0 0 0-.4 .5v.4l.3-.3h.4l.3 .2 .1 .2v.6a.71 .71 0 0 1-.8 .4 .71 .71 0 0 1-.6-.7v-.6zM98.7 243.8a.5 .5 0 0 0-.2 .7 .5 .5 0 0 0 .7 .2 .49 .49 0 0 0 .1-.6 .49 .49 0 0 0-.6-.3z"/>
</g>
<g fill="#000" stroke="#000" stroke-width=".13">
<path d="M66.3 31.9l1.1 .2-1.1 .2zM67.4 25.2l1.1-.2v.4zM70.6 32.1l1.1-.2v.4zM130.8 31.9l1.1 .2-1.1 .2zM134 25l1.1 .2-1.1 .2zM135.1 32.1l1.1-.2v.4zM149.8 37.9l.2 1.1h-.4zM52.5 43.2l.2 1.1h-.4zM52.3 83h.4l-.2 1.1zM53.6 83l.2 1.1h-.4zM53.4 122.8h.4l-.2 1.1zM54.6 122.8l.2 1.1h-.3z"/>
<path d="M53.6 162.5l.2 1.1h-.4zM54.5 162.5h.3l-.2 1.1zM53.4 202.3h.4l-.2 1.1zM139.8 216.8l.2 1.1h-.4zM149.6 209.3h.4l-.2 1.1zM139.6 235.4h.4l-.2 1.1zM66.4 240.4l1.1 .2-1.1 .1zM67.5 245.6l1.1-.2v.3zM70.2 240.6l1.1-.2v.3zM131.2 240.4l1.1 .2-1.1 .1zM134 245.4l1.1 .2-1.1 .1zM135.1 240.6l1.1-.2v.3z"/>
</g>
<path d="M101.5 22.4v2.2" fill="none" stroke="#000" stroke-width=".3"/>
<!-- layer: 1  SECTION -->
<path d="M71.2 49.4h60.2v149.4h-60.2zM71.7 50h59.1v148.3h-59.1z" fill="none" stroke="#000" stroke-width=".13"/>
<g font-size="3.4">
<text x="98.8" y="214.6">PLAN</text>
<text x="91" y="252.3">SECTION VIEW</text>
</g>
<text font-size="2" x="108.4" y="263">ROOF LAYOUT</text>
<g font-size="1.7">
<text x="135.7" y="268.9">CLIENT - MR. RAHUL KUL</text>
<text x="135.6" y="273.8">PRODUCT - RETRACTABLE ROOF</text>
<text x="135.7" y="271.3">LOCATION - DAUND</text>
<text x="135.4" y="278.8">SCALE: NTS</text>
<text x="135.6" y="276.3">NIHVA\22-23\02XX</text>
<text x="163.5" y="278.8">SHEET:</text>
</g>
<g font-size="1.4">
<text x="113.4" y="266.7">NAME</text>
<text x="113.8" y="268.8">N. K.</text>
<text x="121.9" y="266.7">SIGN</text>
<text x="127.4" y="268.7">09.02.2023</text>
<text x="128.7" y="266.6">DATE</text>
<text x="113.8" y="271.2">P. M.</text>
<text x="114" y="273.6">V. T.</text>
<text x="127.4" y="271.2">09.02.2023</text>
<text x="127.4" y="273.7">09.02.2023</text>
</g>
<g font-size="1.3">
<text x="106.6" y="260">TITLE</text>
<text x="106.1" y="268.8">DRAWN</text>
<text x="106" y="271">CHECK</text>
<text x="106.1" y="273.4">APPRD.</text>
</g>
<text font-size="1.2" x="110.3" y="278.6">ALL DIMENSION ARE IN mm</text>
<text font-size="1.1" x="106.1" y="276">If any queries contact : supportautomation@nihva.com</text>
<g font-size="1">
<text x="107.4" y="257.6">This</text>
<text x="110.4" y="257.6">drawing</text>
<text x="115.7" y="257.6">&amp;</text>
<text x="117.5" y="257.6">design</text>
<text x="122" y="257.6">is</text>
<text x="123.8" y="257.6">the</text>
<text x="126.4" y="257.6">property</text>
<text x="132.1" y="257.6">of</text>
<text x="134" y="257.6">NIHVA</text>
<text x="138.2" y="257.6">TECHNOLOGIES.</text>
<text x="148.1" y="257.6">Not</text>
<text x="150.9" y="257.6">to</text>
<text x="152.8" y="257.6">be</text>
<text x="155" y="257.6">sold</text>
<text x="158.2" y="257.6">or</text>
<text x="160.2" y="257.6">copied</text>
<text x="164.8" y="257.6">to</text>
<text x="166.7" y="257.6">any</text>
<text x="169.6" y="257.6">other</text>
<text x="173.4" y="257.6">concern.</text>
</g>
</svg>
